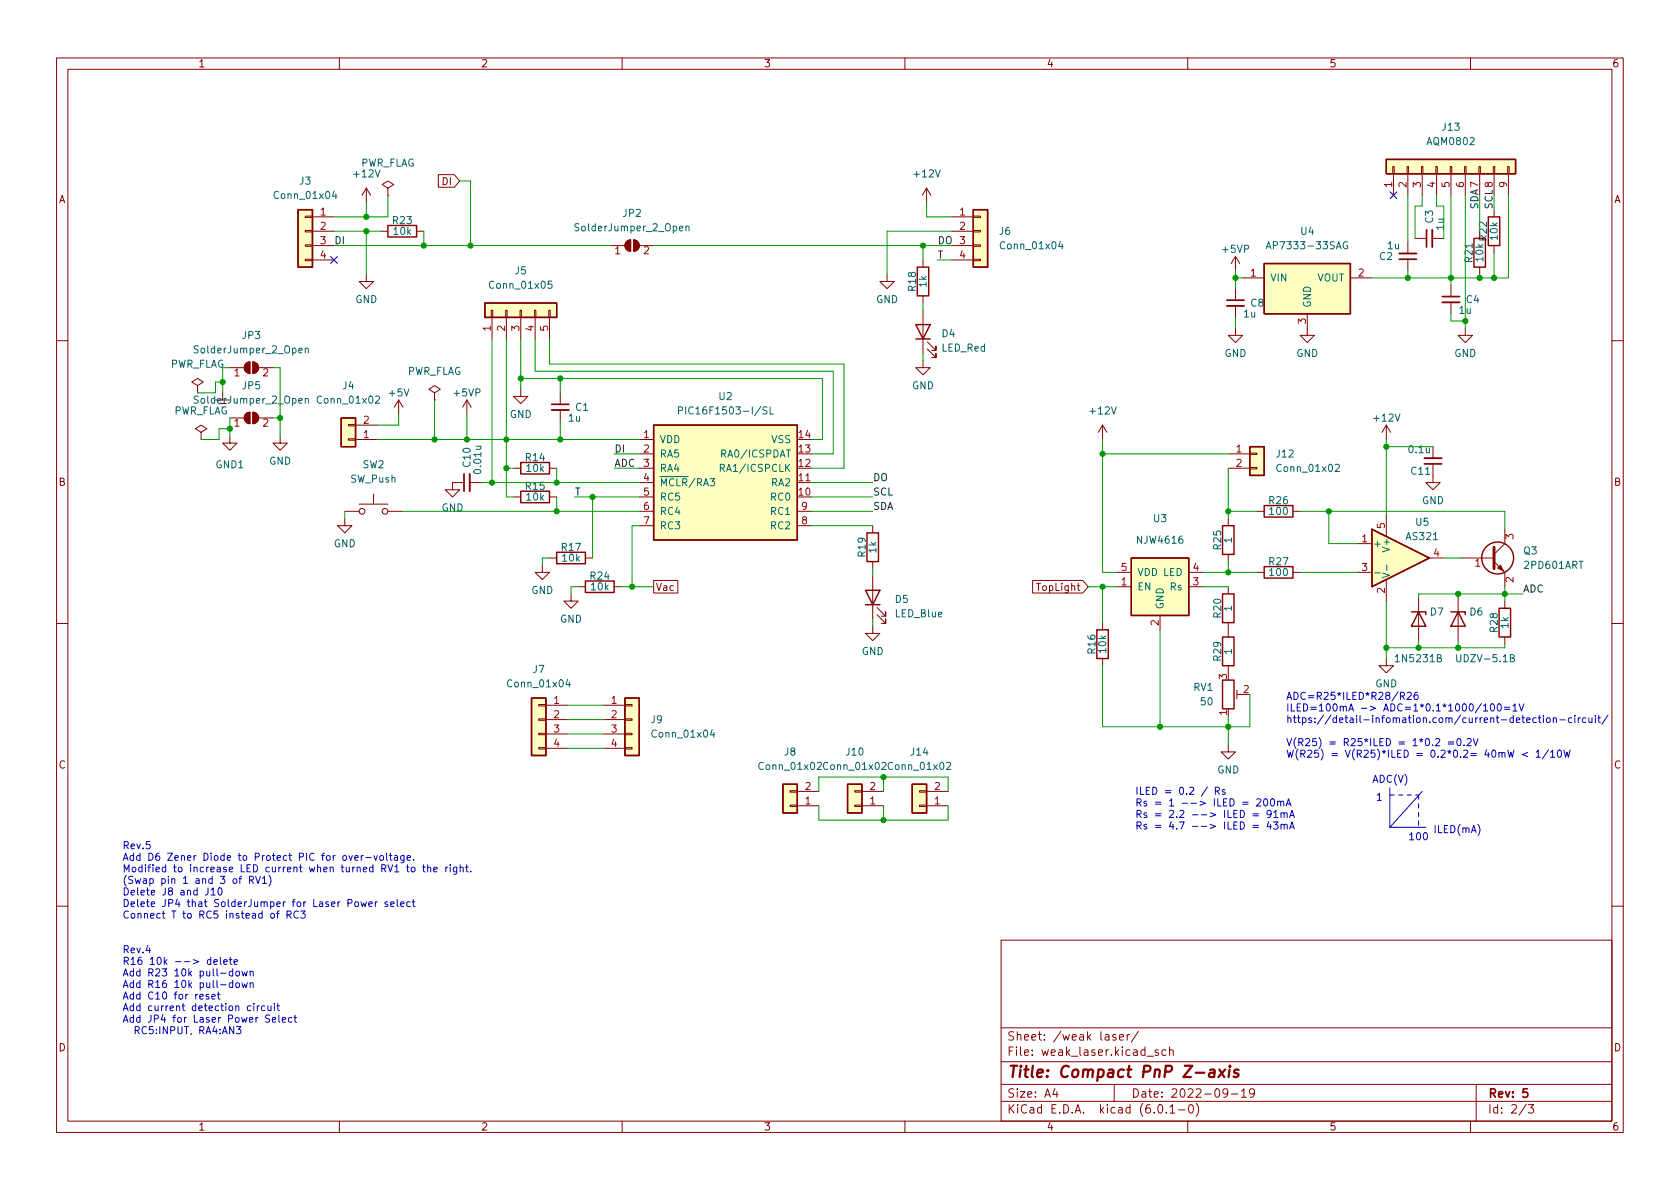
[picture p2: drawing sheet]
<svg xmlns="http://www.w3.org/2000/svg" width="297mm" height="210mm" viewBox="0 0 297 210" stroke-linecap="round" stroke-linejoin="round" font-family="sans-serif">
<g fill="none" stroke="#840000" stroke-width=".18">
<path d="M10 10.2h277v190.1h-277zM12 12.2h273v186.1h-273zM60 10.2v2M110 10.2v2M160 10.2v2M210 10.2v2M260 10.2v2M54 38.2h1.2v.3h-1.2zM55.2 38.3h3.9M64.8 33.3l-.8 1.2M64.8 33.3v2.5M64.8 33.3l.7 1.2"/>
<path d="M68.6 33.3l1-.7-1-.6-1 .6 1 .7v1.2M68.6 34.5h.1M77.5 30.9h2.8l1 1.1-1 1.1h-2.8zM163.8 33.3l-.7 1.2M163.8 33.3v2.5M163.8 33.3l.8 1.2M168.3 38.3h3.8M172.1 38.2h1.3v.3h-1.3zM246.3 29.5h.2v1.2h-.2zM246.4 30.7v3.8M248.8 29.5h.2v1.2h-.2zM248.9 30.7v3.8"/>
<path d="M251.3 29.5h.3v1.2h-.3zM251.5 30.7v3.8M253.9 29.5h.2v1.2h-.2zM254 30.7v3.8M256.4 29.5h.3v1.2h-.3zM256.5 30.7v3.8M259 29.5h.2v1.2h-.2zM259.1 30.7v3.8M261.5 29.5h.2v1.2h-.2zM261.6 30.7v3.8M264 29.5h.3v1.2h-.3zM264.2 30.7v3.8"/>
<path d="M264.2 37.1v1.2M266.6 29.5h.2v1.2h-.2zM266.7 30.7v3.8M54 45.8h1.2v.3h-1.2zM54 43.3h1.2v.3h-1.2zM54 40.8h1.2v.2h-1.2zM55.2 40.9h3.9M55.2 43.4h3.9M55.2 46h3.9M64.8 48.5v1.3h1.2l-1.2 1.2-1.3-1.2h1.3M67.3 40.9h1.3M73.7 40.9h1.2"/>
<path d="M86.9 54.9h.2v1.2h-.2zM87 56.1v3.8M89.4 54.9h.3v1.2h-.3zM89.5 56.1v3.8M91.9 54.9h.3v1.2h-.3zM92.1 56.1v3.8M94.5 54.9h.2v1.2h-.2zM94.6 56.1v3.8M97 54.9h.3v1.2h-.3zM97.2 56.1v3.8M107.9 43.4h2.6M110.8 42.7l.7-.3v2a1.02 1.02 0 0 1-.9-.6 1.02 1.02 0 0 1 .2-1.1z"/>
<path d="M112 42.4a1.02 1.02 0 0 1 1 1 1.02 1.02 0 0 1-1 1zM113 43.4h2.6M156.8 48.5v1.3h1.3l-1.3 1.2-1.2-1.2h1.2M163.2 46v1.2M163.2 52.3v1.3M163.2 54.9v7.6M168.3 40.9h3.8M168.3 43.4h3.8M168.3 46h3.8M172.1 45.8h1.3v.3h-1.3zM172.1 43.3h1.3v.3h-1.3zM172.1 40.8h1.3v.2h-1.3z"/>
<path d="M218.4 58v1.3h1.3l-1.3 1.3-1.2-1.3h1.2M218.4 45.3l-.7 1.3M218.4 45.3v2.6M218.4 51v2.1M218.4 54.1v2M218.4 45.3l.8 1.3M219.7 49.1h3.8M231.1 55.5v3.8h1.3l-1.3 1.3-1.2-1.3h1.2M238.8 49.1h3.8M248.9 42.8v2M248.9 45.8v2.1M250.2 42.2h2"/>
<path d="M253.2 42.2h2.1M256.5 50.4v2M256.5 53.5v2M259.1 58v1.3h1.2l-1.2 1.3-1.3-1.3h1.3M261.6 47.2v1.3M264.2 43.4v1.3M10 60.2h2M34.9 68.2l1-.6-1-.7-1 .7 1 .6v1.3M35.6 76.4l1-.6-1-.6-1.1 .6 1.1 .6v1.3M35.6 77.7h.1M40.6 77.1v1.3h1.3l-1.3 1.2-1.2-1.2h1.2M40.6 73.9h2.6"/>
<path d="M40.6 65h2.6M43.5 73.2l.7-.3v2a1.02 1.02 0 0 1-.9-.6 1.02 1.02 0 0 1 .2-1.1zM43.5 64.3l.7-.3v2a1.02 1.02 0 0 1-.9-.6 1.02 1.02 0 0 1 .2-1.1zM44.7 72.9a1.02 1.02 0 0 1 1 1 1.02 1.02 0 0 1-1 1zM44.7 64a1.02 1.02 0 0 1 1 1 1.02 1.02 0 0 1-1 1zM45.7 73.9h2.6M45.7 65h2.6M49.5 77.1v1.3h1.3l-1.3 1.2-1.2-1.2h1.2M61.6 75.1h1.3v.2h-1.3zM61.6 77.6h1.3v.2h-1.3zM62.9 77.7h3.8M62.9 75.2h3.8"/>
<path d="M70.5 70.7l-.8 1.3M70.5 70.7v2.6M70.5 70.7l.7 1.3M76.8 69.5l1.1-.7-1.1-.6-1 .6 1 .7v1.2M76.8 70.7h.1M82.5 70.7l-.7 1.3M82.5 70.7v2.6M82.5 70.7l.8 1.3M92.1 68.8v1.3h1.2l-1.2 1.3-1.3-1.3h1.3M99.1 69.5v2M99.1 72.5v2M113 77.7h2.6"/>
<path d="M163.2 63.7v1.3h1.3l-1.3 1.3-1.3-1.3h1.3M164 61.7l1.5 1.5v-.7v.7h-.8M164 60.4l1.5 1.6v-.8v.8h-.8M194.9 75.2l-.7 1.2M194.9 75.2v2.5M194.9 75.2l.8 1.2M245.1 75.2v2.5M245.1 75.2l-.8 1.2M245.1 75.2l.8 1.2M253.4 79v2M285 60.2h2M61 91.7v1.3h1.2l-1.2 1.2-1.3-1.2h1.3"/>
<path d="M61 90.4h2.5M63.5 89.1h5.1M66 87.4v1.7M68.6 90.4h2.5M82 85.3h-2v1.3h1.3l-1.3 1.3-1.3-1.3h1.3M83.1 85.3h2M90.8 87.9h1.3M90.8 82.8h1.3M95.9 99.9v1.3h1.3l-1.3 1.3-1.3-1.3h1.3M97.2 98.7h1.2M97.2 87.9h1.2M97.2 82.8h1.2"/>
<path d="M103.5 98.7h1.3M113 90.4h2.6M113 85.3h2.6M113 87.9h2.6M113 82.8h2.6M113 80.3h2.6M113 93h2.6M141 90.4h2.5M141 85.3h2.5M141 93h2.5M154.3 93v1.2M154.3 99.3v1.3"/>
<path d="M217.2 82.8h3.8M217.2 80.3h3.8M217.2 91.7v1.3M217.2 98v1.3M221 82.7h1.2v.2h-1.2zM221 80.1h1.2v.3h-1.2zM222.2 90.4h1.3M228.6 90.4h1.3M240 96.1h2.6M245.1 91.1v3.8M252.7 98.7h2.6M253.4 82v3.3h1.2l-1.2 1.3-1.3-1.3h1.3"/>
<path d="M258.4 98.7h5.8M264.2 99.3l1.9 1.9v2.6M266.1 93.6v2.5l-1.9 1.9M10 110.2h2M101 105v1.3h1.2l-1.2 1.3-1.3-1.3h1.3M102.2 103.8h1.3M108.6 103.8h1.3M115.6 102.6h4.2v2.3h-4.2zM154.3 110.7v1.3h1.3l-1.3 1.3-1.3-1.3h1.3M154.3 101.8v7.7M155.1 108.7l1.5 1.5v-.7v.7h-.8M155.1 107.4l1.5 1.6v-.8v.8h-.8"/>
<path d="M182.6 102.6h8.9l.9 1.2-.9 1.1h-8.9zM194.9 110.1v1.3M194.9 116.5v1.2M197.5 101.2h2.5M197.5 103.8h2.5M205.1 108.8v2.6M210.2 101.2h2.5M210.2 103.8h2.5M217.2 103.8v1.2M217.2 110.1v2.5M217.2 117.7v1.3M222.2 101.2h1.3"/>
<path d="M228.6 101.2h1.3M240 101.2h2.6M245.1 116.5v1.2h1.3l-1.3 1.3-1.3-1.3h1.3M245.1 102.5v3.8M250.8 105.7v7.6M257.8 105.7v7.6M266.1 106.3v1.3M266.1 112.6v1.3M285 110.2h2M95.2 132.2h1.3v.3h-1.3zM95.2 129.7h1.3v.2h-1.3zM95.2 127.1h1.3v.3h-1.3z"/>
<path d="M95.2 124.6h1.3v.2h-1.3zM96.5 124.7h3.8M96.5 127.2h3.8M96.5 129.8h3.8M96.5 132.3h3.8M106.7 124.7h3.8M106.7 127.2h3.8M106.7 129.8h3.8M106.7 132.3h3.8M110.5 132.2h1.3v.3h-1.3zM110.5 129.7h1.3v.2h-1.3zM110.5 127.1h1.3v.3h-1.3z"/>
<path d="M110.5 124.6h1.3v.2h-1.3zM139.7 139.8h1.3v.3h-1.3zM141 139.9h3.8M151.1 139.8h1.3v.3h-1.3zM152.4 139.9h3.8M162.6 139.8h1.2v.3h-1.2zM163.8 139.9h3.8M217.2 131.7v1.3h1.2l-1.2 1.2-1.3-1.2h1.3M218.7 122v1.6M218.7 122.8h1M139.7 142.4h1.3v.2h-1.3zM141 142.5h3.8"/>
<path d="M151.1 142.4h1.3v.2h-1.3zM152.4 142.5h3.8M162.6 142.4h1.2v.2h-1.2zM163.8 142.5h3.8M10 160.2h2M177 166.3h108v32h-108zM285 160.2h2M60 198.3v2M110 198.3v2M160 198.3v2M177 194.8h108M177 191.8h108"/>
<path d="M177 187.8h108M177 181.8h108M186.5 192.5l-.4 1h1M186.9 193v1M197 191.8v3M197.3 183l-.4-.1-.2 .2 .1 .3 .5 .1v.4h-.6M197.9 183.4l.7-.1v-.3l-.5-.1-.2 .2 .1 .8h.6M199.3 182.9v1M199.7 182.9l-.3 .1-.1 .2M201.3 182.4l-1.3 1.9M202.8 186.8h1.1M204.8 185.7l-.4-.1-.2 .2 .1 .3 .5 .1v.4h-.6"/>
<path d="M204.9 195.4l.2-.1a.81 .81 0 0 1 .6 .7 .81 .81 0 0 1-.3 .8h-.2a.81 .81 0 0 1-.6-.6 .81 .81 0 0 1 .3-.8zM206.1 185.7l-.4-.1-.3 .3v.4l.2 .3h.5M206.2 196.7v.1M206.8 185.8l.2-.2 .4 .1v.9M206.8 185.1v1.5M206.9 195.8l.4-.5v1.5M206.9 196.8h.8M208.4 196.3h1.1M210 198.3v2M210.4 195.4l.1-.1a.81 .81 0 0 1 .6 .7 .81 .81 0 0 1-.3 .8h-.2a.81 .81 0 0 1-.5-.6 .81 .81 0 0 1 .3-.8zM211.5 195.1a1.72 1.72 0 0 1 0 2.3M217.1 193.2l-.3 .3h-.3l-.3-.3 .2-.6 .4-.1 .2 .2a.99 .99 0 0 1-.4 1.3h-.2"/>
<path d="M217.7 193.5h1.2M219.5 193l.4-.5v1.5M219.5 194h.9M221.8 193.2l-.3 .3-.4-.1-.2-.2 .2-.6 .4-.1 .2 .2a.99 .99 0 0 1-.3 1.3h-.3M260 198.3v2M261 191.8v6.5M269.9 195.3l-1.3 1.9M270.2 195.3h1l-.6 .6 .5 .1v.7l-.2 .1h-.5l-.2-.1"/>
<circle cx="64" cy="90.4" r=".51"/>
<circle cx="68.1" cy="90.4" r=".51"/>
</g>
<path d="M216.9 53.1h3.1M247.4 45.8h3M252.2 40.6v3.1M255 52.4h3.1M97.5 71.5h3.1M82 83.8v3.1M251.8 82h3.1M270.1 192.5h-.8v.7l.2-.1 .5 .1 .1 .2v.5l-.3 .1-.5-.1" fill="none" stroke="#840000" stroke-width=".3"/>
<path d="M214 189.2l.2-.1 .5 .1v1.3M214.8 189.6l-.7 .1a.4 .4 0 0 0-.4 .3 .4 .4 0 0 0 .3 .5l.7-.1M215.6 189.1l.9 1.4M216.6 189.1l-1.2 1.4M217.4 189.1l-.2 1.4M217.5 188.5l-.1 .1 .1 .1 .1-.1-.1-.1v.2M219 189.2a.49 .49 0 0 0-.8 .3l.1 .2 .6 .2 .1 .2-.1 .3-.2 .1-.6-.1" fill="none" stroke="#840000" stroke-width=".4"/>
<g fill="#ffffc2" stroke="#ffffc2" stroke-width=".18">
<path d="M138.4 138.7h2.6v5.1h-2.6z"/>
<path d="M110.5 123.4h2.5v10.2h-2.5z"/>
<path d="M94 123.4h2.5v10.2h-2.5z"/>
<path d="M172.1 37.1h2.5v10.1h-2.5z"/>
<path d="M60.3 73.9h2.6v5.1h-2.6z"/>
<path d="M242.6 93.6l10.1 5.1-10.1 5.1z"/>
<path d="M115.6 75.2h25.4v20.3h-25.4z"/>
<path d="M149.9 138.7h2.5v5.1h-2.5z"/>
<path d="M221 79h2.5v5.1h-2.5z"/>
<path d="M223.5 46.6h15.3v8.9h-15.3z"/>
<path d="M85.7 53.6h12.7v2.5h-12.7z"/>
<path d="M245.1 28.2h22.9v2.5h-22.9z"/>
<path d="M52.7 37.1h2.5v10.1h-2.5z"/>
<path d="M161.3 138.7h2.5v5.1h-2.5z"/>
<path d="M200 98.7h10.2v10.1h-10.2z"/>
</g>
<g fill="none" stroke="#840000" stroke-width=".25">
<path d="M52.7 37.1h2.5v10.1h-2.5zM68.6 39.9h5.1v2h-5.1zM172.1 37.1h2.5v10.1h-2.5zM245.1 28.2h22.9v2.5h-22.9zM263.1 38.3h2.1v5.1h-2.1zM85.7 53.6h12.7v2.5h-12.7zM161.9 57.4h2.6l-1.3 2.5zM161.9 59.9h2.6M162.2 47.2h2v5.1h-2zM223.5 46.6h15.3v8.9h-15.3zM260.6 42.2h2v5h-2zM60.3 73.9h2.6v5.1h-2.6z"/>
<path d="M115.6 75.2h25.4v20.3h-25.4zM221 79h2.5v5.1h-2.5zM92.1 86.9h5.1v2h-5.1zM92.1 81.8h5.1v2h-5.1zM98.4 97.7h5.1v2h-5.1zM153.3 94.2h2v5.1h-2zM200 98.7h10.2v10.1h-10.2zM216.2 93h2v5h-2zM223.5 89.4h5.1v2h-5.1zM242.6 93.6l10.1 5.1-10.1 5.1zM103.5 102.7h5.1v2.1h-5.1zM153 104.4h2.6l-1.3 2.5z"/>
<path d="M153 106.9h2.6M193.9 111.4h2.1v5.1h-2.1zM216.2 112.6h2v5.1h-2zM216.2 105h2v5.1h-2zM223.5 100.2h5.1v2h-5.1zM249.6 108.2h2.5v.5M250.8 108.2l1.3 2.5h-2.5zM256.5 108.2h2.6v.5M257.8 108.2l1.3 2.5h-2.6zM265 107.6h2.1v5h-2.1zM94 123.4h2.5v10.2h-2.5zM110.5 123.4h2.5v10.2h-2.5z"/>
<path d="M138.4 138.7h2.6v5.1h-2.6zM149.9 138.7h2.5v5.1h-2.5zM161.3 138.7h2.5v5.1h-2.5zM216.2 120.3h2v5h-2z"/>
<circle cx="264.8" cy="98.7" r="2.82"/>
</g>
<g fill="none" stroke="#006464" stroke-width=".18">
<path d="M59.1 33.8l-.3 .9h.8M59.4 34.3v.8M121.3 40v.8M97.5 49.7h-.6v.6l.2-.1 .4 .1 .1 .1-.1 .5-.1 .1-.5-.1M121.3 40.1l.2-.1h.3v.8M187.5 42.7l-.3 .9h.8M187.8 43.2v.8M223.9 44l.4-1.3 .4 1.3M224 43.6h.6M238.2 42.8a.59 .59 0 0 0-.7 .6 .59 .59 0 0 0 .7 .5l.1-.4h-.3M54 70.6l.2-.1h.3v.8M54 61.7l.2-.1h.3v.8"/>
<path d="M54 61.6v.8M54 70.5v.8M66.4 70.2l.5-.2 .2 .4-.8 .9h.8M120 72.6l.6-.1 .1-.1-.1-.3-.6-.2v1.3M136.2 71.9v1.3h.6M127.4 82.8l.6-.1 .1-.2-.1-.3-.6-.1v1.3M127.6 80.2h.6l.1-.2v-.3l-.7-.1v1.2M127.7 82.8l.4 .6M236.1 82.2l.5-.1 .2 .4-.8 .9h.8M245.2 99.9v1M243.1 101.3h.9M244.4 101.3l1.3 .4-1.3 .5"/>
<path d="M257.6 115.8v1l.2 .2h.2l.3-.2v-1M267.1 116.4l.5-.1 .1-.2v-.2l-.6-.1v1.2h.4l.2-.1 .1-.3-.3-.2M100.4 120.1l-.3 .9h.7M100.7 120.6v.9M125.9 129l-.3 .9h.8M126.2 129.5v.9M144.5 134.9l.5-.1 .2 .4-.8 .9h.8M155.9 134.9l.5-.1 .3 .4-.8 .9h.8M167.4 134.9l.5-.1 .2 .4-.8 .9h.8"/>
</g>
<g fill="#840000" stroke="#840000" stroke-width=".18">
<path d="M43.5 73.2l.7-.3v2a1.02 1.02 0 0 1-.9-.6 1.02 1.02 0 0 1 .2-1.1z"/>
<path d="M44.7 72.9a1.02 1.02 0 0 1 1 1 1.02 1.02 0 0 1-1 1z"/>
<path d="M264.8 100.5l.5-.6 .5 1.1z"/>
<path d="M43.5 64.3l.7-.3v2a1.02 1.02 0 0 1-.9-.6 1.02 1.02 0 0 1 .2-1.1z"/>
<path d="M44.7 64a1.02 1.02 0 0 1 1 1 1.02 1.02 0 0 1-1 1z"/>
<path d="M110.8 42.7l.7-.3v2a1.02 1.02 0 0 1-.9-.6 1.02 1.02 0 0 1 .2-1.1z"/>
<path d="M112 42.4a1.02 1.02 0 0 1 1 1 1.02 1.02 0 0 1-1 1z"/>
</g>
<path d="M216.9 54.1h3.1M247.4 44.8h3M253.2 40.6v3.1M255 53.5h3.1M97.5 72.5h3.1M83.1 83.8v3.1M251.8 81h3.1" fill="none" stroke="#840000" stroke-width=".33"/>
<path d="M264.2 96.8v3.8" fill="none" stroke="#840000" stroke-width=".51"/>
<g fill="none" stroke="#0000c2" stroke-width=".18">
<path d="M213.5 139.1l-1.1 1.7M214.9 139.9l.6-.1 .1-.2v-.3l-.7-.1v1.3M215.2 139.9l.4 .6M216.6 139.7l-.3-.1-.2 .2 .1 .2 .4 .1v.3h-.5M245.7 139.3v7M247.6 123.1l.6-.1 .1-.2v-.3l-.7-.1v1.3M247.9 123.1l.4 .6M248.8 122.5l.5-.1 .2 .4-.7 .9h.7M250.6 122.4l-.3 .1a.85 .85 0 0 0 0 1.2l.4-.1 .1-.5-.3-.2h-.2l-.3 .2M251.5 139.9l-5.8 6.4M256.1 131.2h.9M256.1 131.6h.9"/>
<path d="M257.8 130.7l.1-.1a.68 .68 0 0 1 .4 .6 .68 .68 0 0 1-.4 .7 .85 .85 0 0 1-.1-1.2zM258.9 131.7v.2M259.4 130.7l.5-.1 .2 .4-.8 .9h.8M260.5 130.6l.4 1.3 .4-1.3M261.9 124.4l-1 1.6M262.3 124.8l.4-.3v1.2M262.3 125.7h.7M263.6 124.6l.2-.1a.68 .68 0 0 1 .5 .6 .68 .68 0 0 1-.5 .6l-.2-.1-.1-.4zM264.8 124.6l.2-.1a.68 .68 0 0 1 .5 .6 .68 .68 0 0 1-.5 .6l-.2-.1-.1-.4zM266 125.1h1M266 125.4h1M266.6 132.6l.3 1.3 .2-.9 .3 .9 .3-1.3"/>
<path d="M267.5 124.8l.4-.3v1.2M267.5 125.7h.7M268.6 124.5l.4 1.2 .4-1.2M269.9 127.4l.6-.2v-.2l-.4-.1-.2 .2 .1 .6h.5M270.1 133.1l-1 .3 1 .4M271.6 127l-.3-.1-.3 .3 .1 .5h.5M271.6 133l.4-.4v1.3M271.6 133.9h.7M272 126.9h.5M272.2 126.5v1.1l.3 .2M272.9 126.5v.1M272.9 126.9v.9"/>
<path d="M273.5 127.1l.2-.2 .3 .2 .1 .4-.1 .2-.3 .1-.2-.1zM273.8 132.6l-1.1 1.6M274.2 133l.3-.4v1.3M274.2 133.9h.7M274.6 127.1l.2-.2 .3 .1 .1 .8M274.6 126.9v.9M275.5 132.7l.2-.1a.68 .68 0 0 1 .4 .7 .68 .68 0 0 1-.4 .6 .85 .85 0 0 1-.2-1.2zM275.8 127.3h1M276.5 132.6l.3 1.3 .3-.9 .2 .9 .3-1.3M277.9 127l-.4-.1-.2 .3 .1 .5h.5M278.4 126.5v.1M278.4 126.9v.9"/>
<path d="M279.1 126.9v.9M279.4 126.9l-.3 .3M280.4 127l-.4-.1-.2 .3 .1 .5h.5M280.9 126.9l.1 .8 .3 .1 .2-.1M281.5 126.9v.9M282.1 126.5v.1M282.1 126.9v.9M282.5 126.9h.5M282.7 126.5v1.1l.3 .2M284.3 126.4l-1.1 1.7M36.8 157v.9a.41 .41 0 0 1-.5 .4M37.3 157.4l.4-.4v1.3"/>
<path d="M37.3 158.3h.8M38.7 157.1l.1-.1a.68 .68 0 0 1 .5 .6 .68 .68 0 0 1-.5 .7 .84 .84 0 0 1-.1-1.2zM44.1 155.6h.6l.1-.2v-.3l-.7-.1v1.2M44.4 155.6l.4 .6M45.2 155l.4 1.2 .4-1.2M46.4 155.3l.4-.3v1.2M46.4 156.2h.7M47.6 154.8a1.46 1.46 0 0 1 0 1.9M62.7 151.7l.6-.1v-.2l-.4-.1-.2 .2 .1 .6h.5M63.8 159.5l.3 .8 .2-.6 .2 .6 .3-.8M63.9 151.3v.8M64.2 151.3l-.3 .2"/>
<path d="M64.7 151.7h.9M65.2 159.9l.6-.1v-.3h-.4l-.2 .2 .1 .6h.5M66.1 151.3l.3 .8 .3-.8M66.4 159.5v.8M66.7 159.5l-.3 .2M67.2 151.4l.2-.1 .3 .1 .1 .5-.1 .2h-.3l-.2-.1zM68.4 150.9v1.1l.1 .1M68.5 159.5h-.3l-.1 .2v.1l.4 .2v.3h-.4M68.8 151.3h.5M69 150.9v1.1l.3 .1M69.1 159.9l.6-.1-.1-.3h-.3l-.2 .2v.6h.5M69.7 151.4h.5l.1 .7"/>
<path d="M70.2 159v1.1l.2 .2M70.3 151.6l-.4 .1-.2 .1 .2 .3h.4M70.8 159.9l.6-.1v-.3h-.4l-.2 .2 .1 .6h.5M71.4 151.3v1l-.2 .3-.3-.1M71.4 151.4l-.3-.1-.3 .2 .2 .6h.4M71.9 153.3h.4M72 151.7l.6-.1-.1-.2-.3-.1-.2 .2v.6h.5M72 152.9v1.1l.3 .2M72.5 159.5h-.3l-.3 .2 .1 .6h.5M72.8 153.4l.3-.1 .3 .3v.3l-.3 .3-.3-.1-.1-.2zM72.9 159.5h.5M73.1 159v1.1l.3 .2"/>
<path d="M73.1 152v.1M74.7 153.3h.5M74.9 152.9v1.1l.3 .2M75.6 153.5l.2-.2 .3 .1 .1 .8M75.6 152.9v1.3M76.7 153.8l.6-.2-.1-.2-.3-.1-.2 .2 .1 .6h.4M78.8 153.3v.9M79.2 153.3l-.4 .3M79.6 152.9v.1M79.6 153.3v.9M80.8 153.3v1.1l-.3 .2-.3-.1M80.8 153.4l-.4-.1-.3 .3 .2 .5h.5"/>
<path d="M81.4 153.5l.1-.2 .3 .1 .1 .8M81.4 152.9v1.3M82.3 153.3h.5M82.5 152.9v1.1l.3 .2M83.2 154.1v.1M221.5 143.9h1M221.5 144.3h1M221.5 145.9h1M221.5 146.3h1M222.2 141.4l.5-.1 .2 .3-.8 .9h.8M223.6 141.3h.1a.68 .68 0 0 1 .5 .6 .68 .68 0 0 1-.5 .6 .84 .84 0 0 1-.1-1.2zM224.3 145.3l-.3 .9h.8"/>
<path d="M224.6 145.8v.8M224.7 141.4l.2-.1a.68 .68 0 0 1 .5 .6 .68 .68 0 0 1-.5 .6l-.2-.1-.1-.4zM224.7 143.8l-.2 .3-.4-.1-.1-.2 .1-.4 .4-.1 .2 .1a.84 .84 0 0 1-.3 1.2h-.3M225.2 145.3h.8l-.5 .5 .4 .1v.6l-.2 .1-.5-.1M225.2 143.7l.4-.4v1.3M225.2 144.6h.8M225.9 141.8l.2-.1h.3v.8M225.9 141.7v.8M226.4 141.9l.2-.2h.3l.1 .8M226.5 143.8l.2-.1 .3 .1v.8M226.5 145.9l.2-.1h.3v.8M226.5 143.7v.9"/>
<path d="M226.5 145.8v.8M227 143.9l.2-.2 .3 .1 .1 .8M227 145.9l.2-.1h.3l.1 .8M227.4 142.5l.4-1.2 .5 1.2M227.5 142.2h.6M228 144.6l.4-1.3 .5 1.3M228 146.6l.4-1.3 .5 1.3M228.1 144.2h.6M228.1 146.2h.6M245.7 146.3h6.4M261.3 145.8a1.46 1.46 0 0 1 0 1.9M36.9 175.9l-.3-.1-.2 .2 .1 .2 .4 .1v.3h-.5"/>
<path d="M37.3 169.8l-.4-.1-.2 .2 .1 .6h.5M37.3 169.3v1.2M37.5 176.3l.6-.2-.1-.2-.4-.1-.1 .2v.6h.5M37.8 170.1l.6-.1v-.2l-.4-.1-.2 .2 .1 .6h.5M38.4 175.8h.5M38.6 175.4v1.1l.3 .2M39 169.3v1.1l.1 .1M39.6 170.1l.6-.1-.1-.2-.4-.1-.1 .2v.6h.5M40.5 169.7h.5M40.7 169.3v1.1l.3 .1M41.1 171.8l-.3-.1-.3 .3 .2 .5h.4M41.1 173.8h-.3l-.3 .2 .2 .6h.4"/>
<path d="M41.1 171.3v1.3M41.1 173.4v1.2M41.4 170.1l.6-.1-.1-.2-.3-.1-.2 .2v.6h.5M41.8 171.8l.3-.1 .2 .3v.3l-.2 .3-.3-.1-.1-.2zM41.8 173.8h.3l.2 .2v.4l-.2 .2h-.3l-.1-.2zM42.8 171.7l.2 .9 .3-.6 .2 .6 .2-.9M42.8 173.8l.2 .8 .3-.6 .2 .6 .2-.8M44.2 171.9l.2-.2 .3 .1 .1 .8M44.2 173.9l.2-.1h.3l.1 .8M44.2 171.7v.9M44.2 173.8v.8M44.3 177.9h-.3l-.3 .2 .2 .6h.4"/>
<path d="M44.9 177.4v.2M44.9 177.9v.8M45.5 177.9v.8M45.9 177.9l-.4 .2M46.8 177.9h-.3l-.3 .2 .1 .6h.5M47.4 177.9v.8h.3l.2-.1M47.7 179.6l-.5-.1-.2 .1v.4l.6 .2 .1 .3-.3 .3-.5-.1M47.9 177.9v.8M48 161.6l.3-.1 .2 .3v.3l-.2 .3-.3-.1-.1-.2zM48.5 177.4v.2M48.5 177.9v.8M48.9 161.5h.5"/>
<path d="M48.9 177.9h.5M49.1 177.4v1.1l.3 .2M49.3 179.5v1.1l.2 .2M49.4 161.1l-.3 .2v1.1M50.8 161.8l.6-.1 .1-.2-.1-.3-.6-.1v1.3M51.1 161.8l.4 .6M51.6 180l-.4-.1-.2 .3 .1 .5h.5M52 179.9h.4M52.1 179.5v1.1l.3 .2M52.8 161.2a.6 .6 0 0 0-.9 .4 .6 .6 0 0 0 .6 .8l.3-.2M53.2 161.1h.8l-.5 .5 .4 .1v.5l-.2 .2-.5-.2M41.3 181.5v1.3l-.7-1.3v1.3"/>
<path d="M41.8 181.5h.8l-.4 .5 .3 .1v.6l-.2 .1-.5-.1M48.2 180.3l.6-.1-.1-.2-.4-.1-.1 .2v.6h.5M49.9 180.3l.6-.1v-.2l-.4-.1-.2 .2 .1 .6h.5"/>
</g>
<path d="M245.7 140.6h5.1M250.8 140.6v5.7" fill="none" stroke="#0000c2" stroke-width=".18" stroke-dasharray=".8 .8"/>
<g fill="none" stroke="#009600" stroke-width=".18">
<path d="M64.8 35.8v2.5M68.6 34.5v3.8h-9.5M81.3 32h1.9v11.4M163.8 35.8v2.5h4.5M248.9 34.5v8.3M251.5 34.5v1.9h-1.3v5.8M254 34.5v1.9h1.3v5.8M256.5 34.5v15.9M259.1 34.5v23.5M261.6 34.5v6.4M266.7 34.5v14.6h-24.1M59.1 43.4h48.8"/>
<path d="M59.1 40.9h8.2M64.8 40.9v7.6M74.9 40.9v2.5M87 59.9v25.4M89.5 59.9v28h1.3M92.1 59.9v8.9M94.6 59.9v5.8h52.7v14.6h-3.8M97.2 59.9v4.5h52v18.4h-5.7M115.6 43.4h52.7M163.2 43.4v2.6M163.2 53.6v1.3M165.7 46h2.6"/>
<path d="M168.3 40.9h-11.5v7.6M218.4 49.1h1.3M218.4 47.9v3.1M218.4 56.1v1.9M248.9 47.9v1.2M256.5 55.5v1.3h2.6M261.6 48.5v.6M264.2 44.7v4.4M39.4 67.6h-1.3v1.9h-3.2M40.6 75.8h-1.9v1.9h-3.1M40.6 65h-1.2v4.5M40.6 73.9v3.2"/>
<path d="M48.3 65h1.2v12.1M48.3 73.9h1.2M66.7 77.7h46.3M70.5 73.3v1.9h-3.8M76.8 70.7v7M82.5 73.3v4.4M92.1 66.9h53.3v10.8h-1.9M99.1 66.9v2.6M99.1 74.5v3.2M163.2 62.5v1.2M194.9 77.7v23.5h2.6M245.1 79h8.3"/>
<path d="M245.1 77.7v13.4M61 90.4v1.3M71.1 90.4h41.9M85.1 85.3h27.9M89.5 82.8h1.3M97.2 98.7h-1.3v1.2M98.4 82.8v2.5M98.4 87.9v2.5M101.6 87.9h11.4M104.8 87.9v10.8M108.6 80.3h4.4M108.6 82.8h4.4"/>
<path d="M113 93h-1.2v10.8M143.5 90.4h10.8M143.5 85.3h10.8M143.5 87.9h10.8M143.5 93h10.8M194.9 80.3h22.3M217.2 90.4h5M217.2 82.8v8.9M217.2 99.3v1.9M229.9 90.4h36.2v3.2M234.9 90.4v5.7h5.1M255.3 98.7h3.1"/>
<path d="M102.2 103.8h-1.2v1.2M109.9 103.8h5.7M154.3 100.6v1.2M154.3 109.5v1.2M192.4 103.8h5.1M194.9 103.8v6.3M194.9 117.7v10.8h26.1v-5.7M205.1 111.4v17.1M212.7 103.8h4.5M212.7 101.2h9.5M229.9 101.2h10.1M245.1 106.3v10.2"/>
<path d="M250.8 113.3v1.2M257.8 105v.7M257.8 113.3v1.2M266.1 113.9v.6h-21M266.1 103.8v2.5M269.2 105h-18.4v.7M100.3 129.8h6.4M100.3 132.3h6.4M100.3 124.7h6.4M100.3 127.2h6.4M144.8 139.9v-2.5h22.8v2.5M156.2 137.4v2.5"/>
<path d="M217.2 126.6v5.1M144.8 142.5v2.5h22.8v-2.5M156.2 142.5v2.5"/>
</g>
<path d="M245.8 33.9l1.2 1.2M247 33.9l-1.2 1.2M58.4 45.4l1.3 1.2M59.7 45.4l-1.3 1.2" fill="none" stroke="#000084" stroke-width=".18"/>
<g fill="#009600" stroke="#009600" stroke-width=".18">
<circle cx="39.4" cy="67.6" r=".46"/>
<circle cx="40.6" cy="75.8" r=".46"/>
<circle cx="76.8" cy="77.7" r=".46"/>
<circle cx="49.5" cy="73.9" r=".46"/>
<circle cx="98.4" cy="90.4" r=".46"/>
<circle cx="99.1" cy="66.9" r=".46"/>
<circle cx="87" cy="85.3" r=".46"/>
<circle cx="98.4" cy="85.3" r=".46"/>
<circle cx="89.5" cy="77.7" r=".46"/>
<circle cx="99.1" cy="77.7" r=".46"/>
<circle cx="64.8" cy="38.3" r=".46"/>
<circle cx="74.9" cy="43.4" r=".46"/>
<circle cx="64.8" cy="40.9" r=".46"/>
<circle cx="83.2" cy="43.4" r=".46"/>
<circle cx="111.8" cy="103.8" r=".46"/>
<circle cx="104.8" cy="87.9" r=".46"/>
<circle cx="92.1" cy="66.9" r=".46"/>
<circle cx="82.5" cy="77.7" r=".46"/>
<circle cx="89.5" cy="82.8" r=".46"/>
<circle cx="205.1" cy="128.5" r=".46"/>
<circle cx="156.2" cy="137.4" r=".46"/>
<circle cx="156.2" cy="145" r=".46"/>
<circle cx="217.2" cy="128.5" r=".46"/>
<circle cx="217.2" cy="101.2" r=".46"/>
<circle cx="259.1" cy="56.8" r=".46"/>
<circle cx="256.5" cy="49.1" r=".46"/>
<circle cx="264.2" cy="49.1" r=".46"/>
<circle cx="261.6" cy="49.1" r=".46"/>
<circle cx="248.9" cy="49.1" r=".46"/>
<circle cx="245.1" cy="79" r=".46"/>
<circle cx="234.9" cy="90.4" r=".46"/>
<circle cx="257.8" cy="105" r=".46"/>
<circle cx="257.8" cy="114.5" r=".46"/>
<circle cx="266.1" cy="105" r=".46"/>
<circle cx="245.1" cy="114.5" r=".46"/>
<circle cx="250.8" cy="114.5" r=".46"/>
<circle cx="163.2" cy="43.4" r=".46"/>
<circle cx="217.2" cy="90.4" r=".46"/>
<circle cx="194.9" cy="103.8" r=".46"/>
<circle cx="218.4" cy="49.1" r=".46"/>
<circle cx="194.9" cy="80.3" r=".46"/>
</g>
<text font-size="2.8" fill="#840000" x="178" y="190.6">Title: Compact PnP Z-axis</text>
<g font-size="2.1" fill="#840000">
<text x="178" y="184">Sheet: /weak laser/</text>
<text x="178" y="186.7">File: weak_laser.kicad_sch</text>
<text x="178" y="196.9">KiCad E.D.A. kicad (6.0.1-0)</text>
<text x="178" y="194.1">Size: A4</text>
<text x="200" y="194.1">Date: 2022-09-19</text>
<text x="263" y="194.1">Rev: 5</text>
<text x="263" y="196.9">Id: 2/3</text>
</g>
<g font-size="1.8" fill="#840000">
<text x="35" y="11.9">1</text>
<text x="85" y="11.9">2</text>
<text x="135" y="11.9">3</text>
<text x="185" y="11.9">4</text>
<text x="235" y="11.9">5</text>
<text x="285" y="11.9">6</text>
<text x="10.3" y="35.9">A</text>
<text x="78.2" y="32.7">DI</text>
<text x="285.3" y="35.9">A</text>
<text x="262.9" y="42.5" transform="rotate(-90 262.9 42.5)">R22</text>
<text x="34.8" y="71.4">SolderJumper_2_Open</text>
<text x="10.3" y="85.9">B</text>
<text x="285.3" y="85.9">B</text>
<text x="115.9" y="104.5">Vac</text>
<text x="183.6" y="104.5">TopLight</text>
<text x="10.3" y="135.9">C</text>
<text x="285.3" y="135.9">C</text>
<text x="10.3" y="185.9">D</text>
<text x="285.3" y="185.9">D</text>
<text x="35" y="199.9">1</text>
<text x="85" y="199.9">2</text>
<text x="135" y="199.9">3</text>
<text x="185" y="199.9">4</text>
<text x="235" y="199.9">5</text>
<text x="285" y="199.9">6</text>
</g>
<g font-size="1.8" fill="#006464">
<text x="255.1" y="23.1">J13</text>
<text x="63.6" y="29.5">PWR_FLAG</text>
<text x="252.5" y="25.6">AQM0802</text>
<text x="48.8" y="35.2">Conn_01x04</text>
<text x="53" y="32.6">J3</text>
<text x="62.7" y="31.4">+12V</text>
<text x="161.7" y="31.4">+12V</text>
<text x="69.5" y="39.6">R23</text>
<text x="69.6" y="41.5">10k</text>
<text x="102.1" y="40.9">SolderJumper_2_Open</text>
<text x="110.2" y="38.3">JP2</text>
<text x="176.7" y="41.5">J6</text>
<text x="230" y="41.5">U4</text>
<text x="253.4" y="39.4" transform="rotate(-90 253.4 39.4)">C3</text>
<text x="255.3" y="40.7" transform="rotate(-90 255.3 40.7)">1u</text>
<text x="177.2" y="44.1">Conn_01x04</text>
<text x="216.3" y="44.7">+5VP</text>
<text x="224.8" y="44.1">AP7333-33SAG</text>
<text x="243.9" y="46">C2</text>
<text x="245.4" y="44.1">1u</text>
<text x="260.3" y="46.3" transform="rotate(-90 260.3 46.3)">R21</text>
<text x="262.3" y="46.2" transform="rotate(-90 262.3 46.2)">10k</text>
<text x="264.8" y="42.4" transform="rotate(-90 264.8 42.4)">10k</text>
<text x="62.8" y="53.6">GND</text>
<text x="86.9" y="51">Conn_01x05</text>
<text x="91.1" y="48.5">J5</text>
<text x="154.9" y="53.6">GND</text>
<text x="161.9" y="51.4" transform="rotate(-90 161.9 51.4)">R18</text>
<text x="163.8" y="50.8" transform="rotate(-90 163.8 50.8)">1k</text>
<text x="224.5" y="49.8">VIN</text>
<text x="232.8" y="49.8">VOUT</text>
<text x="259.3" y="53.6">C4</text>
<text x="42.9" y="59.9">JP3</text>
<text x="166.6" y="59.6">D4</text>
<text x="219.9" y="56.1">1u</text>
<text x="221.2" y="54.2">C8</text>
<text x="231.8" y="54.5" transform="rotate(-90 231.8 54.5)">GND</text>
<text x="258" y="55.5">1u</text>
<text x="30" y="65">PWR_FLAG</text>
<text x="34.8" y="62.5">SolderJumper_2_Open</text>
<text x="166.5" y="62.2">LED_Red</text>
<text x="216.5" y="63.1">GND</text>
<text x="229.2" y="63.1">GND</text>
<text x="257.1" y="63.1">GND</text>
<text x="42.9" y="68.8">JP5</text>
<text x="56.4" y="71.4">Conn_01x02</text>
<text x="60.6" y="68.8">J4</text>
<text x="68.9" y="70.1">+5V</text>
<text x="71.9" y="66.3">PWR_FLAG</text>
<text x="80.4" y="70.1">+5VP</text>
<text x="127.1" y="70.7">U2</text>
<text x="161.2" y="68.8">GND</text>
<text x="30.6" y="73.3">PWR_FLAG</text>
<text x="90.1" y="73.9">GND</text>
<text x="100.6" y="74.5">1u</text>
<text x="101.8" y="72.6">C1</text>
<text x="121.4" y="73.3">PIC16F1503-I/SL</text>
<text x="192.9" y="73.3">+12V</text>
<text x="243" y="74.5">+12V</text>
<text x="38.2" y="82.8">GND1</text>
<text x="47.6" y="82.2">GND</text>
<text x="64.1" y="82.8">SW2</text>
<text x="83.2" y="82.5" transform="rotate(-90 83.2 82.5)">C10</text>
<text x="85.1" y="83.6" transform="rotate(-90 85.1 83.6)">0.01u</text>
<text x="93" y="81.5">R14</text>
<text x="93.1" y="83.4">10k</text>
<text x="116.6" y="78.4">VDD</text>
<text x="116.6" y="80.9">RA5</text>
<text x="116.6" y="83.4">RA4</text>
<text x="128.2" y="83.4">RA1/ICSPCLK</text>
<text x="128.2" y="80.9">RA0/ICSPDAT</text>
<text x="136.4" y="78.4">VSS</text>
<text x="225.7" y="80.9">J12</text>
<text x="226.1" y="83.4">Conn_01x02</text>
<text x="249.2" y="80.1">0.1u</text>
<text x="249.6" y="83.9">C11</text>
<text x="62" y="85.3">SW_Push</text>
<text x="93" y="86.6">R15</text>
<text x="93.1" y="88.5">10k</text>
<text x="116.6" y="86">~{MCLR}/RA3</text>
<text x="116.6" y="88.5">RC5</text>
<text x="136.4" y="88.5">RC0</text>
<text x="136.4" y="86">RA2</text>
<text x="224.4" y="89.1">R26</text>
<text x="251.4" y="89.1">GND</text>
<text x="78" y="90.4">GND</text>
<text x="116.6" y="91.1">RC4</text>
<text x="116.6" y="93.6">RC3</text>
<text x="136.4" y="93.6">RC2</text>
<text x="136.4" y="91.1">RC1</text>
<text x="204" y="92.3">U3</text>
<text x="217.8" y="96" transform="rotate(-90 217.8 96)">1</text>
<text x="224.6" y="91.1">100</text>
<text x="248.8" y="95.5">AS321</text>
<text x="250.3" y="93">U5</text>
<text x="59" y="96.8">GND</text>
<text x="99.3" y="97.4">R17</text>
<text x="99.5" y="99.3">10k</text>
<text x="153" y="98.4" transform="rotate(-90 153 98.4)">R19</text>
<text x="154.9" y="97.8" transform="rotate(-90 154.9 97.8)">1k</text>
<text x="201" y="101.8">VDD LED</text>
<text x="201.2" y="96.1">NJW4616</text>
<text x="215.9" y="97.1" transform="rotate(-90 215.9 97.1)">R25</text>
<text x="224.4" y="99.9">R27</text>
<text x="224.6" y="101.8">100</text>
<text x="242.7" y="96.8">+</text>
<text x="245.7" y="97.2" transform="rotate(-90 245.7 97.2)">V+</text>
<text x="269.4" y="98">Q3</text>
<text x="269.7" y="100.6">2PD601ART</text>
<text x="93.9" y="105">GND</text>
<text x="104.4" y="102.5">R24</text>
<text x="104.6" y="104.4">10k</text>
<text x="158.3" y="106.6">D5</text>
<text x="201" y="104.4">EN</text>
<text x="205.7" y="107.8" transform="rotate(-90 205.7 107.8)">GND</text>
<text x="206.9" y="104.4">Rs</text>
<text x="99" y="110.1">GND</text>
<text x="158.3" y="109.2">LED_Blue</text>
<text x="215.9" y="109.2" transform="rotate(-90 215.9 109.2)">R20</text>
<text x="217.8" y="108.1" transform="rotate(-90 217.8 108.1)">1</text>
<text x="252.9" y="108.8">D7</text>
<text x="259.9" y="108.8">D6</text>
<text x="264.8" y="111.7" transform="rotate(-90 264.8 111.7)">R28</text>
<text x="266.7" y="111.1" transform="rotate(-90 266.7 111.1)">1k</text>
<text x="94.3" y="119">J7</text>
<text x="152.3" y="115.8">GND</text>
<text x="193.7" y="115.5" transform="rotate(-90 193.7 115.5)">R16</text>
<text x="195.6" y="115.4" transform="rotate(-90 195.6 115.4)">10k</text>
<text x="215.9" y="116.8" transform="rotate(-90 215.9 116.8)">R29</text>
<text x="217.8" y="115.7" transform="rotate(-90 217.8 115.7)">1</text>
<text x="247" y="117.1">1N5231B</text>
<text x="258.1" y="117.1">UDZV-5.1B</text>
<text x="90" y="121.5">Conn_01x04</text>
<text x="211" y="122.2">RV1</text>
<text x="212.4" y="124.7">50</text>
<text x="243.1" y="121.5">GND</text>
<text x="115.1" y="127.9">J9</text>
<text x="115.6" y="130.4">Conn_01x04</text>
<text x="134.5" y="136.1">Conn_01x02</text>
<text x="138.7" y="133.6">J8</text>
<text x="145.9" y="136.1">Conn_01x02</text>
<text x="149.7" y="133.6">J10</text>
<text x="157.3" y="136.1">Conn_01x02</text>
<text x="161.1" y="133.6">J14</text>
<text x="215.2" y="136.8">GND</text>
</g>
<g font-size="1.8" fill="#a90000">
<text x="246.1" y="33.1" transform="rotate(-90 246.1 33.1)">1</text>
<text x="248.7" y="33.1" transform="rotate(-90 248.7 33.1)">2</text>
<text x="251.2" y="33.1" transform="rotate(-90 251.2 33.1)">3</text>
<text x="253.7" y="33.1" transform="rotate(-90 253.7 33.1)">4</text>
<text x="256.3" y="33.1" transform="rotate(-90 256.3 33.1)">5</text>
<text x="258.8" y="33.1" transform="rotate(-90 258.8 33.1)">6</text>
<text x="266.4" y="33.1" transform="rotate(-90 266.4 33.1)">9</text>
<text x="56.7" y="38.1">1</text>
<text x="56.7" y="40.6">2</text>
<text x="169.7" y="38.1">1</text>
<text x="169.7" y="40.6">2</text>
<text x="56.7" y="43.2">3</text>
<text x="56.7" y="45.7">4</text>
<text x="108.7" y="45">1</text>
<text x="113.8" y="45">2</text>
<text x="169.7" y="43.2">3</text>
<text x="169.7" y="45.7">4</text>
<text x="221.1" y="48.9">1</text>
<text x="240.2" y="48.9">2</text>
<text x="86.7" y="58.5" transform="rotate(-90 86.7 58.5)">1</text>
<text x="89.3" y="58.5" transform="rotate(-90 89.3 58.5)">2</text>
<text x="91.8" y="58.5" transform="rotate(-90 91.8 58.5)">3</text>
<text x="94.4" y="58.5" transform="rotate(-90 94.4 58.5)">4</text>
<text x="96.9" y="58.5" transform="rotate(-90 96.9 58.5)">5</text>
<text x="230.9" y="57.3" transform="rotate(-90 230.9 57.3)">3</text>
<text x="41.4" y="66.5">1</text>
<text x="46.5" y="66.5">2</text>
<text x="41.4" y="75.4">1</text>
<text x="46.5" y="75.4">2</text>
<text x="64.3" y="77.5">1</text>
<text x="64.3" y="74.9">2</text>
<text x="113.8" y="77.5">1</text>
<text x="141.3" y="77.5">14</text>
<text x="113.8" y="80">2</text>
<text x="113.8" y="82.5">3</text>
<text x="141.3" y="82.5">12</text>
<text x="141.3" y="80">13</text>
<text x="218.6" y="80">1</text>
<text x="218.6" y="82.5">2</text>
<text x="113.8" y="85.1">4</text>
<text x="113.8" y="87.6">5</text>
<text x="141.3" y="87.6">10</text>
<text x="141.3" y="85.1">11</text>
<text x="113.8" y="90.2">6</text>
<text x="113.8" y="92.7">7</text>
<text x="141.7" y="92.7">8</text>
<text x="141.7" y="90.2">9</text>
<text x="240.8" y="95.9">1</text>
<text x="244.9" y="93.5" transform="rotate(-90 244.9 93.5)">5</text>
<text x="267.6" y="95.4" transform="rotate(-90 267.6 95.4)">3</text>
<text x="198.3" y="101">5</text>
<text x="211" y="101">4</text>
<text x="240.8" y="101">3</text>
<text x="253.5" y="98.4">4</text>
<text x="260.8" y="100.2">1</text>
<text x="198.3" y="103.5">1</text>
<text x="211" y="103.5">3</text>
<text x="244.9" y="104.9" transform="rotate(-90 244.9 104.9)">2</text>
<text x="267.6" y="103" transform="rotate(-90 267.6 103)">2</text>
<text x="204.9" y="110.6" transform="rotate(-90 204.9 110.6)">2</text>
<text x="97.9" y="124.5">1</text>
<text x="108.1" y="124.5">1</text>
<text x="216.9" y="120.1" transform="rotate(-90 216.9 120.1)">3</text>
<text x="219.9" y="122.5">2</text>
<text x="97.9" y="127">2</text>
<text x="97.9" y="129.5">3</text>
<text x="108.1" y="127">2</text>
<text x="108.1" y="129.5">3</text>
<text x="216.9" y="126.5" transform="rotate(-90 216.9 126.5)">1</text>
<text x="97.9" y="132.1">4</text>
<text x="108.1" y="132.1">4</text>
<text x="142.4" y="142.2">1</text>
<text x="142.4" y="139.7">2</text>
<text x="153.8" y="142.2">1</text>
<text x="153.8" y="139.7">2</text>
<text x="165.2" y="142.2">1</text>
<text x="165.2" y="139.7">2</text>
</g>
<g font-size="1.8" fill="#0f0f0f">
<text x="261.4" y="37.1" transform="rotate(-90 261.4 37.1)">SDA 7</text>
<text x="59.1" y="43.2">DI</text>
<text x="165.7" y="45.7">T</text>
<text x="165.7" y="43.2">DO</text>
<text x="108.6" y="80">DI</text>
<text x="108.6" y="82.5">ADC</text>
<text x="101.6" y="87.6">T</text>
<text x="154.3" y="87.6">SCL</text>
<text x="154.3" y="85.1">DO</text>
<text x="154.3" y="90.2">SDA</text>
<text x="269.2" y="104.8">ADC</text>
</g>
<text font-size="1.8" fill="#009600" x="263.9" y="37.1" transform="rotate(-90 263.9 37.1)">SCL 8</text>
<g font-size="1.8" fill="#0000c2">
<text x="227.3" y="123.7">ADC=R25*ILED*R28/R26</text>
<text x="227.3" y="125.8">ILED=100mA -&gt; ADC=1*0.1*1000/100=1V</text>
<text x="227.3" y="127.8">https://detail-infomation.com/current-detection-circuit/</text>
<text x="227.3" y="131.9">V(R25) = R25*ILED = 1*0.2 =0.2V</text>
<text x="227.3" y="134">W(R25) = V(R25)*ILED = 0.2*0.2= 40mW &lt; 1/10W</text>
<text x="200.7" y="140.5">ILED = 0.2 / Rs</text>
<text x="200.7" y="142.6">Rs = 1 --&gt; ILED = 200mA</text>
<text x="242.6" y="138.4">ADC(V)</text>
<text x="243.2" y="141.6">1</text>
<text x="200.7" y="144.6">Rs = 2.2 --&gt; ILED = 91mA</text>
<text x="200.7" y="146.7">Rs = 4.7 --&gt; ILED = 43mA</text>
<text x="248.9" y="148.6">100</text>
<text x="253.4" y="147.3">ILED(mA)</text>
<text x="21.6" y="150.2">Rev.5</text>
<text x="21.6" y="152.2">Add D6 Zener Diode to Protect PIC for over-voltage.</text>
<text x="21.6" y="154.2">Modified to increase LED current when turned RV1 to the right.</text>
<text x="21.6" y="156.3">(Swap pin 1 and 3 of RV1)</text>
<text x="21.6" y="158.3">Delete J8 and J10</text>
<text x="21.6" y="160.4">Delete JP4 that SolderJumper for Laser Power select</text>
<text x="21.6" y="162.4">Connect T to RC5 instead of RC3</text>
<text x="21.6" y="168.6">Rev.4</text>
<text x="21.6" y="170.6">R16 10k --&gt; delete</text>
<text x="21.6" y="172.6">Add R23 10k pull-down</text>
<text x="21.6" y="174.7">Add R16 10k pull-down</text>
<text x="21.6" y="176.7">Add C10 for reset</text>
<text x="21.6" y="178.8">Add current detection circuit</text>
<text x="21.6" y="180.8">Add JP4 for Laser Power Select</text>
<text x="22.6" y="182.9">RC5:INPUT, RA4:AN3</text>
</g>
</svg>
